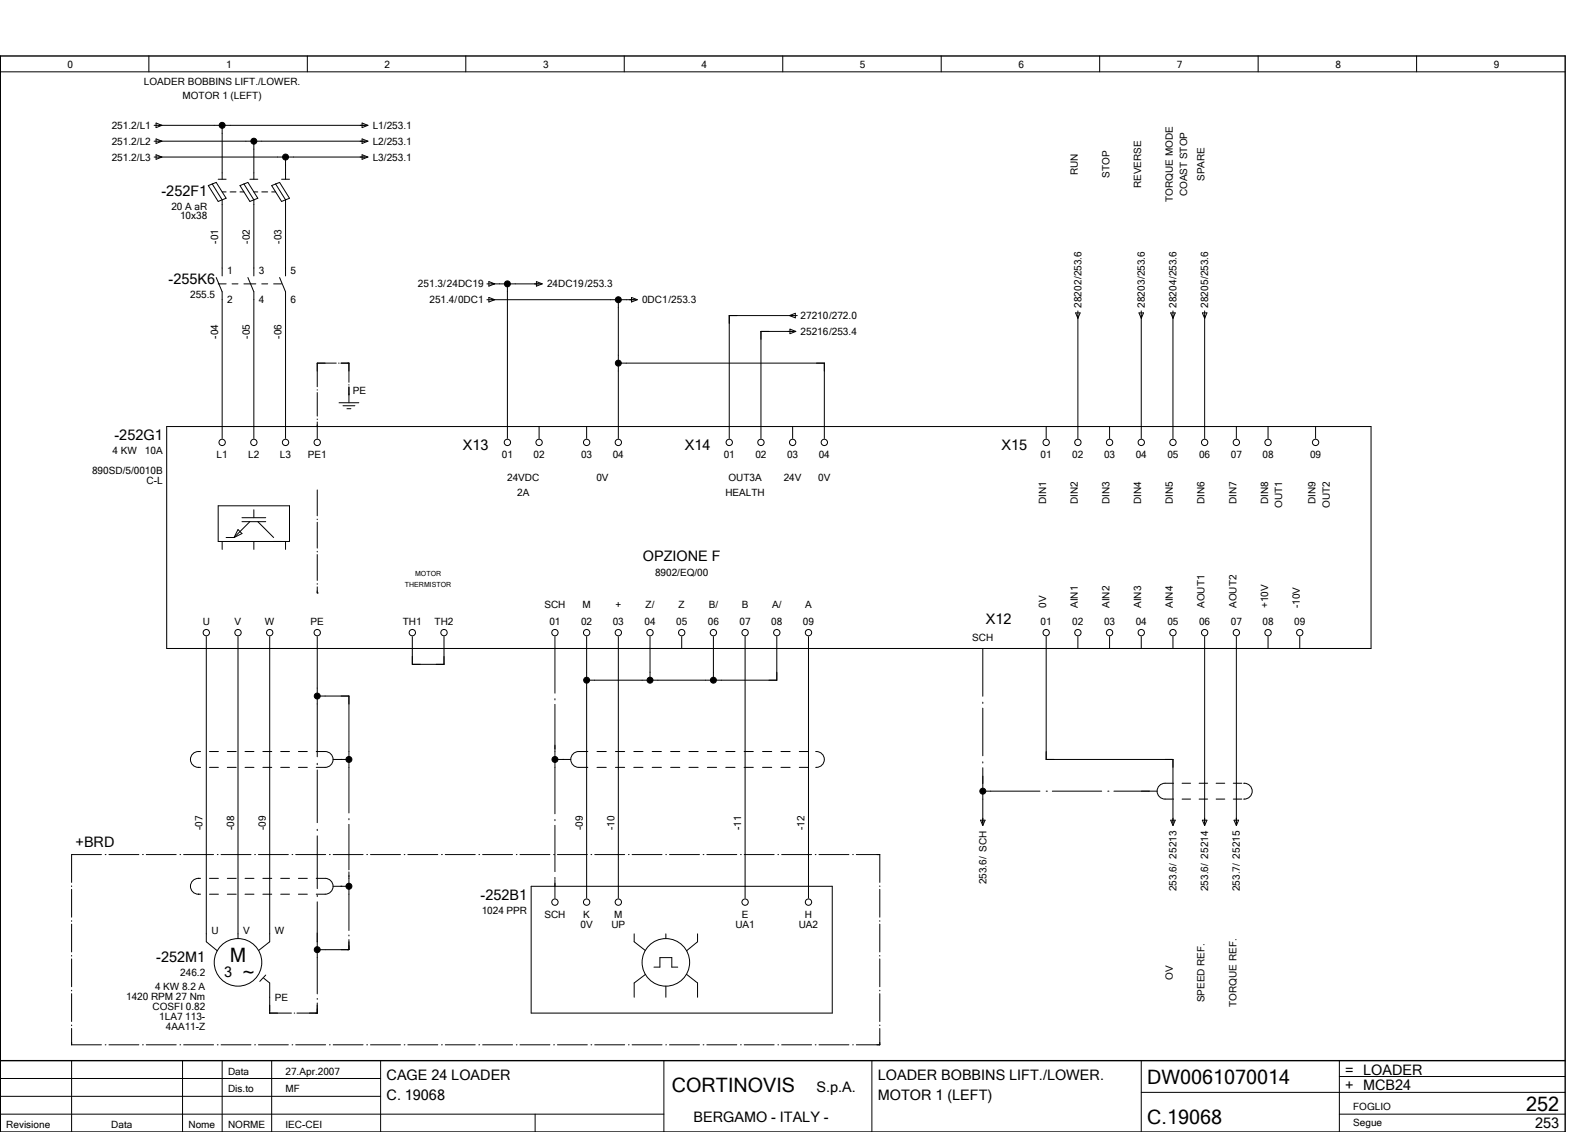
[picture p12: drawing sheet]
<svg xmlns="http://www.w3.org/2000/svg" width="399mm" height="286mm" viewBox="0 0 399 286" stroke-linecap="round" stroke-linejoin="round" font-family="sans-serif">
<g fill="none" stroke="#000" stroke-width=".25">
<path d="M.1 18.1h395M37.6 14.1v4M77.6 14.1v4M117.6 14.1v4M157.6 14.1v4M197.6 14.1v4M237.6 14.1v4M277.6 14.1v4M317.6 14.1v4M357.6 14.1v4M38.9 31.6h53.8M38.9 35.6h53.8"/>
<path d="M38.9 39.6h53.8M39.4 31.1l1.5 .5-1.5 .6zM39.4 35.1l1.5 .5-1.5 .6zM39.4 39.1l1.5 .5-1.5 .6zM56.1 31.6v13.6M64.1 35.6v9.6M72.1 39.6v5.6M91.4 31.1l1.5 .5-1.5 .6zM91.4 35.1l1.5 .5-1.5 .6zM91.4 39.1l1.5 .5-1.5 .6zM52.6 46.8l2-.8 2.5 4-2 .8zM53.6 46.4l2.5 4v19.2"/>
<path d="M55.1 45.2h2M56.1 48.4h1M58.1 48.4h1.5M60.6 46.8l2-.8 2.5 4-2 .8zM60.6 48.4h1M61.6 46.4l2.5 4v19.2M63.1 45.2h2M64.1 48.4h1M66.1 48.4h1.5M68.6 46.8l2-.8 2.5 4-2 .8zM68.6 48.4h1M69.6 46.4l2.5 4v19.2"/>
<path d="M71.1 45.2h2M54.6 70l1.5 3.6v37M55.1 71.6h2M58.6 71.6h1.5M61.6 71.6h3M62.6 70l1.5 3.6v37M66.1 71.6h1.5M69.1 71.6h2M70.6 70l1.5 3.6v37M122.9 71.6h13.9M122.9 75.6h37.8M123.4 71.1l1.5 .5-1.5 .6z"/>
<path d="M123.4 75l1.5 .6-1.5 .6zM128.1 71.6v39M135.4 71.1l1.5 .5-1.5 .6zM156.1 75.6v35M159.4 75l1.5 .6-1.5 .6zM199.3 79.6l1.4-.5v1.1zM201.3 79.6h-17.2v31M271.5 79h1.1l-.5 1.3zM272.1 78.5v32.1M287.5 79h1.2l-.6 1.3zM288.1 78.5v32.1M295.5 79h1.2l-.6 1.3z"/>
<path d="M296.1 78.5v32.1M303.5 79h1.2l-.6 1.3zM304.1 78.5v32.1M80.1 98.3v.2M80.1 99.1v5.9M84.9 91.6h-4.8v6M85.5 91.6h.1M86.1 91.6h2v4.9M88.1 97.1v.1M88.1 97.6v4M156.1 91.6h52v19M199.4 83.1l1.5 .5-1.5 .6z"/>
<path d="M200.7 83.6h-8.6v27M42.1 107.6h304v56h-304zM80.1 105.7v.2M80.1 106.5v4.1M85.6 101.6h5M86.6 102.4h3M87.6 103.1h1M136.1 107.6v3M148.1 107.6v3M200.1 107.6v3M264.1 107.6v3M280.1 107.6v3"/>
<path d="M312.1 107.6v3M320.1 107.6v3M332.1 107.6v3M55.1 127.6h18v9h-18zM56.1 136.6v2M57.1 135.6h2M60.1 133.6l1 1-2 1zM61.1 131.6h6M61.1 130.6h6M63.1 131.6l-4 4M64.1 128.6v2M64.1 136.6v2"/>
<path d="M65.1 131.6l4 4M72.1 136.6v2M80.1 123.6v6.5M80.1 131v.1M80.1 131.8v6.5M80.1 139.1v.2M80.1 139.9v6.6M80.1 149.6h.1M80.1 147.3v.1M80.1 148.1v1.5M52.1 160.6v77l2.8 2.3M60.1 160.6v76.2"/>
<path d="M68.1 160.6v77l-2.8 2.2M80.1 160.6v30.4M80.1 175.6h8v29.5M104.1 160.6v7h8v-7M140.1 160.6v14.3M140.1 176.3v.3M140.1 177.7v27.6M148.1 160.6v66M156.1 160.6v66M164.1 160.6v11M172.1 160.6v3M180.1 160.6v11"/>
<path d="M188.1 160.6v66M196.1 160.6v11h-48M204.1 160.6v66M248.1 163.6v12.1M248.1 177.2v.3M248.1 178.7v12M264.1 160.6v31h32v16.6M272.1 160.6v3M280.1 160.6v3M288.1 160.6v3M296.1 160.6v3M304.1 160.6v47.6"/>
<path d="M312.1 160.6v47.6M320.1 160.6v3M328.1 160.6v3M50.6 189.6a2.06 2.06 0 0 0-2.5 2 2.06 2.06 0 0 0 2.5 2M52.9 193.6h2.2M52.9 189.6h2.2M57.4 193.6h2.2M57.4 189.6h2.2M61.9 193.6h2.2M61.9 189.6h2.2M66.4 193.6h2.2M66.4 189.6h2.2"/>
<path d="M70.9 193.6h2.2M70.9 189.6h2.2M75.3 193.6h2.3M75.3 189.6h2.3M79.8 189.6a3.9 3.9 0 0 1 3.7 .6 2 2 0 0 1 .4 2.2 2 2 0 0 1-1.8 1.2h-2.3M80.1 192.6v.4M80.1 194.3v13.3M84.1 191.6h4M86.1 191.6h.1M140.1 191.6h4M142.1 191.6h.1M148.4 189.6h-2.3a2 2 0 0 0-2 2 2 2 0 0 0 2 2h2.3"/>
<path d="M150.7 193.6h2.3M150.7 189.6h2.3M155.3 193.6h2.4M155.3 189.6h2.4M160 193.6h2.3M160 189.6h2.3M164.6 193.6h2.3M164.6 189.6h2.3M169.3 193.6h2.3M169.3 189.6h2.3M173.9 193.6h2.3M173.9 189.6h2.3"/>
<path d="M178.6 193.6h2.3M178.6 189.6h2.3M183.2 193.6h2.3M183.2 189.6h2.3M187.8 193.6h2.4M187.8 189.6h2.4M192.5 193.6h2.3M192.5 189.6h2.3M197.1 193.6h2.3M197.1 189.6h2.3M201.8 193.6h2.3M201.8 189.6h2.3"/>
<path d="M205.9 189.6a2.01 2.01 0 0 1 2.2 2 2.01 2.01 0 0 1-2.2 2M248.1 192.2v.3M248.1 193.7v14.5M248.1 199.6h14.4M264.1 199.6h.3M265.6 199.6h12.5M279.6 199.6h.3M281.2 199.6h10.9M296.2 197.6a3.8 3.8 0 0 0-3.5 .6 2 2 0 0 0-.5 2.2 2 2 0 0 0 1.9 1.2h2.1M298.4 197.6h2.1M302.7 197.6h2.1M307 197.6h2.2"/>
<path d="M311.3 197.6h2.2M313.9 197.6a2.01 2.01 0 0 1 2.2 2 2.01 2.01 0 0 1-2.2 2M25.6 215.6h-7.5v7.1M26.6 215.6h.2M27.5 215.6h7.5M36 215.6h.2M36.9 215.6h7.6M45.4 215.6h.2M46.4 215.6h7.5M54.8 215.6h.2M55.8 215.6h7.6M64.3 215.6h.2"/>
<path d="M65.2 215.6h7.6M73.7 215.6h.2M74.6 215.6h7.6M80.1 209.3v.3M80.1 210.9v13.3M83.2 215.6h.2M84.1 215.6h7.5M88.1 206.5v.4M88.1 208v11.5M88.1 220v14.8M92.6 215.6h.2M93.5 215.6h7.6"/>
<path d="M102 215.6h.2M103 215.6h7.5M111.4 215.6h.2M112.4 215.6h7.6M120.9 215.6h.2M121.8 215.6h7.6M130.3 215.6h.2M131.2 215.6h7.6M139.8 215.6h.2M140.1 206.8v.3M140.1 208.3v11.6M140.7 215.6h7.5"/>
<path d="M149.2 215.6h.2M150.1 215.6h7.6M158.6 215.6h.2M159.6 215.6h7.5M168 215.6h.2M169 215.6h7.6M177.5 215.6h.2M178.4 215.6h7.6M186.9 215.6h.2M187.8 215.6h7.6M196.4 215.6h.1M197.3 215.6h7.5"/>
<path d="M205.8 215.6h.2M206.7 215.6h7.6M215.2 215.6h.2M216.2 215.6h5.9v7.1M247.5 207h1.2l-.6 1.3zM295.5 207h1.2l-.6 1.3zM298.4 201.6h2.1M302.7 201.6h2.1M303.5 207h1.2l-.6 1.3zM307 201.6h2.2M311.3 201.6h2.2M311.5 207h1.2l-.6 1.3z"/>
<path d="M18.1 223.5v.2M18.1 224.4v7M18.1 232.3v.2M18.1 233.2v7M50.6 221.6a2.06 2.06 0 0 0-2.5 2 2.06 2.06 0 0 0 2.5 2M52.9 225.6h2.2M52.9 221.6h2.2M57.4 225.6h2.2M57.4 221.6h2.2M61.9 225.6h2.2M61.9 221.6h2.2M66.4 225.6h2.2"/>
<path d="M66.4 221.6h2.2M70.9 225.6h2.2M70.9 221.6h2.2M75.3 225.6h2.3M75.3 221.6h2.3M79.8 221.6a3.9 3.9 0 0 1 3.7 .6 2 2 0 0 1 .4 2.2 2 2 0 0 1-1.8 1.2h-2.3M80.1 225.9v.3M80.1 227.6v23.2M84.1 223.6h4M86.1 223.6h.1M88.1 235.9v.3M88.1 237.1v2.5h-8"/>
<path d="M134.1 223.6h76v32h-76zM140.1 221.4v.3M140.1 221.9v4.7M160.1 235.6v2l2.8 2.2M168.1 235.6v1.2M176.1 235.6v2l-2.8 2.3M222.1 223.5v.2M222.1 224.4v7M222.1 232.3v.2M222.1 233.2v7M.1 255.6v30M18.1 241.1v.2"/>
<path d="M18.1 242v7M18.1 249.8v.2M18.1 250.7v7.1M18.1 258.6v.2M18.1 259.5v4.1h7.5M66.6 246.8l1.5 1.2v7.6h5.5M67.1 246l-1.5 1.6M74.3 255.6h.1M80.1 251.9v.3M80.1 253.1v2.5h-5.1M163 245.8l-2.9 2.2v3.6M165.1 244h1.5v-2.4h3v2.4h1.5"/>
<path d="M168.1 248.8v2.8M173.3 245.8l2.8 2.2v3.6M222.1 259.5v4.1h-5.9M222.1 241.1v.2M222.1 242v7M222.1 249.8v.2M222.1 250.7v7.1M222.1 258.6v.2M.1 276.6h96M.1 272.1h96M18.1 267.6v18M26.6 263.6h.2"/>
<path d="M27.5 263.6h7.5M36 263.6h.2M36.9 263.6h7.6M45.4 263.6h.2M46.1 267.6v18M46.4 263.6h7.5M54.8 263.6h.2M55.8 263.6h7.6M56.1 267.6v18M64.3 263.6h.2M65.2 263.6h7.6M68.6 267.6v18"/>
<path d="M73.7 263.6h.2M74.6 263.6h7.6M83.2 263.6h.2M84.1 263.6h7.5M92.6 263.6h.2M93.5 263.6h7.6M96.1 267.6v18M102 263.6h.2M103 263.6h7.5M111.4 263.6h.2M112.4 263.6h7.6M120.9 263.6h.2"/>
<path d="M121.8 263.6h7.6M130.3 263.6h.2M131.2 263.6h7.6M139.8 263.6h.2M140.7 263.6h7.5M149.2 263.6h.2M150.1 263.6h7.6M158.6 263.6h.2M159.6 263.6h7.5M167.6 267.6v18M168 263.6h.2M169 263.6h7.6"/>
<path d="M177.5 263.6h.2M178.4 263.6h7.6M186.9 263.6h.2M187.8 263.6h7.6M196.4 263.6h.1M197.3 263.6h7.5M205.8 263.6h.2M206.7 263.6h7.6M215.2 263.6h.2M220.1 267.6v18M288.1 267.6v18M288.1 275.6h107"/>
<path d="M338.1 271.6h57M338.1 267.6v18M.1 281.1h167.5M135.1 281.1v4.5M338.1 281.1h57"/>
<circle cx="56.1" cy="111.6" r=".8"/>
<circle cx="64.1" cy="111.6" r=".8"/>
<circle cx="72.1" cy="111.6" r=".8"/>
<circle cx="80.1" cy="111.6" r=".8"/>
<circle cx="128.1" cy="111.6" r=".8"/>
<circle cx="136.1" cy="111.6" r=".8"/>
<circle cx="148.1" cy="111.6" r=".8"/>
<circle cx="156.1" cy="111.6" r=".8"/>
<circle cx="184.1" cy="111.6" r=".8"/>
<circle cx="192.1" cy="111.6" r=".8"/>
<circle cx="200.1" cy="111.6" r=".8"/>
<circle cx="208.1" cy="111.6" r=".8"/>
<circle cx="264.1" cy="111.6" r=".8"/>
<circle cx="272.1" cy="111.6" r=".8"/>
<circle cx="280.1" cy="111.6" r=".8"/>
<circle cx="288.1" cy="111.6" r=".8"/>
<circle cx="296.1" cy="111.6" r=".8"/>
<circle cx="304.1" cy="111.6" r=".8"/>
<circle cx="312.1" cy="111.6" r=".8"/>
<circle cx="320.1" cy="111.6" r=".8"/>
<circle cx="332.1" cy="111.6" r=".8"/>
<circle cx="52.1" cy="159.6" r=".8"/>
<circle cx="60.1" cy="159.6" r=".8"/>
<circle cx="68.1" cy="159.6" r=".8"/>
<circle cx="80.1" cy="159.6" r=".8"/>
<circle cx="104.1" cy="159.6" r=".8"/>
<circle cx="112.1" cy="159.6" r=".8"/>
<circle cx="140.1" cy="159.6" r=".8"/>
<circle cx="148.1" cy="159.6" r=".8"/>
<circle cx="156.1" cy="159.6" r=".8"/>
<circle cx="164.1" cy="159.6" r=".8"/>
<circle cx="172.1" cy="159.6" r=".8"/>
<circle cx="180.1" cy="159.6" r=".8"/>
<circle cx="188.1" cy="159.6" r=".8"/>
<circle cx="196.1" cy="159.6" r=".8"/>
<circle cx="204.1" cy="159.6" r=".8"/>
<circle cx="264.1" cy="159.6" r=".8"/>
<circle cx="272.1" cy="159.6" r=".8"/>
<circle cx="280.1" cy="159.6" r=".8"/>
<circle cx="288.1" cy="159.6" r=".8"/>
<circle cx="296.1" cy="159.6" r=".8"/>
<circle cx="304.1" cy="159.6" r=".8"/>
<circle cx="312.1" cy="159.6" r=".8"/>
<circle cx="320.1" cy="159.6" r=".8"/>
<circle cx="328.1" cy="159.6" r=".8"/>
<circle cx="140.1" cy="227.6" r=".8"/>
<circle cx="148.1" cy="227.6" r=".8"/>
<circle cx="156.1" cy="227.6" r=".8"/>
<circle cx="188.1" cy="227.6" r=".8"/>
<circle cx="204.1" cy="227.6" r=".8"/>
<circle cx="60.1" cy="242.8" r="6"/>
<circle cx="168.1" cy="242.8" r="6"/>
</g>
<path d="M.1 14.1h395v271.5h-395zM.1 267.6h395" fill="none" stroke="#000" stroke-width=".35"/>
<g fill="#000" stroke="#000" stroke-width=".25">
<circle cx="56.1" cy="31.6" r=".75"/>
<circle cx="64.1" cy="35.6" r=".75"/>
<circle cx="72.1" cy="39.6" r=".75"/>
<circle cx="128.1" cy="71.6" r=".75"/>
<circle cx="156.1" cy="75.6" r=".75"/>
<circle cx="156.1" cy="91.6" r=".75"/>
<circle cx="80.1" cy="175.6" r=".75"/>
<circle cx="148.1" cy="171.6" r=".75"/>
<circle cx="164.1" cy="171.6" r=".75"/>
<circle cx="180.1" cy="171.6" r=".75"/>
<circle cx="88.1" cy="191.6" r=".75"/>
<circle cx="140.1" cy="191.6" r=".75"/>
<circle cx="248.1" cy="199.6" r=".75"/>
<circle cx="80.1" cy="239.6" r=".75"/>
<circle cx="88.1" cy="223.6" r=".75"/>
</g>
<g font-size="5">
<text x="58" y="242.6">M</text>
<text x="61.3" y="248.4">~</text>
<text x="169.6" y="275.6">CORTINOVIS</text>
<text x="289.6" y="273.6">DW0061070014</text>
<text x="385.2" y="280.4">252</text>
<text x="289.6" y="283.6">C.19068</text>
</g>
<g font-size="3.6">
<text x="40.8" y="49.4">­252F1</text>
<text x="42.6" y="71.6">­255K6</text>
<text x="28.9" y="111.1">­252G1</text>
<text x="116.8" y="113.4">X13</text>
<text x="172.8" y="113.4">X14</text>
<text x="252.8" y="113.4">X15</text>
<text x="162.3" y="141.4">OPZIONE F</text>
<text x="248.8" y="157.4">X12</text>
<text x="19.1" y="213.6">+BRD</text>
<text x="121.3" y="227.1">­252B1</text>
<text x="39.5" y="242.8">­252M1</text>
<text x="56.6" y="246.6">3</text>
<text x="97.6" y="272.6">CAGE 24 LOADER</text>
<text x="206.1" y="275.6">S.p.A.</text>
<text x="221.6" y="272.6">LOADER BOBBINS LIFT./LOWER.</text>
<text x="339.6" y="271.1">= LOADER</text>
<text x="339.6" y="275.1">+ MCB24</text>
<text x="97.6" y="277.6">C. 19068</text>
<text x="221.6" y="277.6">MOTOR 1 ﴾LEFT﴿</text>
<text x="175" y="283.1">BERGAMO ­ ITALY ­</text>
<text x="387.5" y="284.6">253</text>
</g>
<g font-size="2.5">
<text x="17.1" y="17.1">0</text>
<text x="57.1" y="17.1">1</text>
<text x="97.1" y="17.1">2</text>
<text x="137.1" y="17.1">3</text>
<text x="177.1" y="17.1">4</text>
<text x="217.1" y="17.1">5</text>
<text x="257.1" y="17.1">6</text>
<text x="297.1" y="17.1">7</text>
<text x="337.1" y="17.1">8</text>
<text x="377.1" y="17.1">9</text>
<text x="36.3" y="21.4">LOADER BOBBINS LIFT./LOWER.</text>
<text x="46.1" y="25">MOTOR 1 ﴾LEFT﴿</text>
<text x="28.2" y="32.5">251.2/L1</text>
<text x="94.1" y="32.5">L1/253.1</text>
<text x="28.2" y="36.5">251.2/L2</text>
<text x="28.2" y="40.5">251.2/L3</text>
<text x="94.1" y="36.5">L2/253.1</text>
<text x="94.1" y="40.5">L3/253.1</text>
<text x="272.1" y="44.2" transform="rotate(-90 272.1 44.2)">RUN</text>
<text x="280.1" y="44.9" transform="rotate(-90 280.1 44.9)">STOP</text>
<text x="288.1" y="47.5" transform="rotate(-90 288.1 47.5)">REVERSE</text>
<text x="304.1" y="45.7" transform="rotate(-90 304.1 45.7)">SPARE</text>
<text x="43.3" y="52.9">20 A aR</text>
<text x="296.1" y="50.9" transform="rotate(-90 296.1 50.9)">TORQUE MODE</text>
<text x="299.7" y="49.5" transform="rotate(-90 299.7 49.5)">COAST STOP</text>
<text x="45.4" y="55.4">10x38</text>
<text x="55.1" y="61.4" transform="rotate(-90 55.1 61.4)">­01</text>
<text x="63.1" y="61.4" transform="rotate(-90 63.1 61.4)">­02</text>
<text x="71.1" y="61.4" transform="rotate(-90 71.1 61.4)">­03</text>
<text x="57.3" y="69.1">1</text>
<text x="65.4" y="69.1">3</text>
<text x="73.4" y="69.1">5</text>
<text x="48" y="75.1">255.5</text>
<text x="57.3" y="76.5">2</text>
<text x="65.4" y="76.5">4</text>
<text x="73.4" y="76.5">6</text>
<text x="105.5" y="72.5">251.3/24DC19</text>
<text x="108.4" y="76.5">251.4/0DC1</text>
<text x="138.1" y="72.5">24DC19/253.3</text>
<text x="162.1" y="76.5">0DC1/253.3</text>
<text x="273" y="77.6" transform="rotate(-90 273 77.6)">28202/253.6</text>
<text x="289" y="77.6" transform="rotate(-90 289 77.6)">28203/253.6</text>
<text x="297" y="77.6" transform="rotate(-90 297 77.6)">28204/253.6</text>
<text x="305" y="77.6" transform="rotate(-90 305 77.6)">28205/253.6</text>
<text x="202.1" y="80.5">27210/272.0</text>
<text x="55.1" y="85.4" transform="rotate(-90 55.1 85.4)">­04</text>
<text x="63.1" y="85.4" transform="rotate(-90 63.1 85.4)">­05</text>
<text x="71.1" y="85.4" transform="rotate(-90 71.1 85.4)">­06</text>
<text x="202.1" y="84.5">25216/253.4</text>
<text x="89.1" y="99.4">PE</text>
<text x="23.2" y="119.6">890SD/5/0010B</text>
<text x="28.4" y="114.6">4 KW</text>
<text x="36.6" y="114.6">10A</text>
<text x="54.7" y="115.6">L1</text>
<text x="62.7" y="115.6">L2</text>
<text x="70.7" y="115.6">L3</text>
<text x="77.7" y="115.6">PE1</text>
<text x="126.7" y="115.6">01</text>
<text x="134.7" y="115.6">02</text>
<text x="146.7" y="115.6">03</text>
<text x="154.7" y="115.6">04</text>
<text x="182.7" y="115.6">01</text>
<text x="190.7" y="115.6">02</text>
<text x="198.7" y="115.6">03</text>
<text x="206.7" y="115.6">04</text>
<text x="262.7" y="115.6">01</text>
<text x="270.7" y="115.6">02</text>
<text x="278.7" y="115.6">03</text>
<text x="286.7" y="115.6">04</text>
<text x="294.7" y="115.6">05</text>
<text x="302.7" y="115.6">06</text>
<text x="310.7" y="115.6">07</text>
<text x="318.7" y="115.6">08</text>
<text x="330.7" y="115.6">09</text>
<text x="37" y="122.1">C­L</text>
<text x="128" y="121.4">24VDC</text>
<text x="130.5" y="125">2A</text>
<text x="150.5" y="121.4">0V</text>
<text x="183.1" y="125">HEALTH</text>
<text x="183.9" y="121.4">OUT3A</text>
<text x="197.8" y="121.4">24V</text>
<text x="206.5" y="121.4">0V</text>
<text x="264.1" y="127.2" transform="rotate(-90 264.1 127.2)">DIN1</text>
<text x="272.1" y="127.2" transform="rotate(-90 272.1 127.2)">DIN2</text>
<text x="280.1" y="127.2" transform="rotate(-90 280.1 127.2)">DIN3</text>
<text x="288.1" y="127.2" transform="rotate(-90 288.1 127.2)">DIN4</text>
<text x="296.1" y="127.2" transform="rotate(-90 296.1 127.2)">DIN5</text>
<text x="304.1" y="127.2" transform="rotate(-90 304.1 127.2)">DIN6</text>
<text x="312.1" y="127.2" transform="rotate(-90 312.1 127.2)">DIN7</text>
<text x="320.1" y="127.2" transform="rotate(-90 320.1 127.2)">DIN8</text>
<text x="323.7" y="128.2" transform="rotate(-90 323.7 128.2)">OUT1</text>
<text x="332.1" y="127.2" transform="rotate(-90 332.1 127.2)">DIN9</text>
<text x="335.7" y="128.2" transform="rotate(-90 335.7 128.2)">OUT2</text>
<text x="165.3" y="145.4">8902/EQ/00</text>
<text x="137.4" y="153.4">SCH</text>
<text x="147" y="153.4">M</text>
<text x="155.3" y="153.4">+</text>
<text x="163" y="153.4">Z/</text>
<text x="171.3" y="153.4">Z</text>
<text x="178.9" y="153.4">B/</text>
<text x="187.2" y="153.4">B</text>
<text x="194.9" y="153.4">A/</text>
<text x="203.2" y="153.4">A</text>
<text x="264.1" y="153.4" transform="rotate(-90 264.1 153.4)">0V</text>
<text x="272.1" y="153.4" transform="rotate(-90 272.1 153.4)">AIN1</text>
<text x="280.1" y="153.4" transform="rotate(-90 280.1 153.4)">AIN2</text>
<text x="288.1" y="153.4" transform="rotate(-90 288.1 153.4)">AIN3</text>
<text x="296.1" y="153.4" transform="rotate(-90 296.1 153.4)">AIN4</text>
<text x="304.1" y="153.4" transform="rotate(-90 304.1 153.4)">AOUT1</text>
<text x="312.1" y="153.4" transform="rotate(-90 312.1 153.4)">AOUT2</text>
<text x="320.1" y="153.4" transform="rotate(-90 320.1 153.4)">+10V</text>
<text x="328.1" y="153.4" transform="rotate(-90 328.1 153.4)">­10V</text>
<text x="51.2" y="157.6">U</text>
<text x="59.2" y="157.6">V</text>
<text x="66.9" y="157.6">W</text>
<text x="78.4" y="157.6">PE</text>
<text x="101.7" y="157.6">TH1</text>
<text x="109.7" y="157.6">TH2</text>
<text x="138.7" y="157.6">01</text>
<text x="146.7" y="157.6">02</text>
<text x="154.7" y="157.6">03</text>
<text x="162.7" y="157.6">04</text>
<text x="170.7" y="157.6">05</text>
<text x="178.7" y="157.6">06</text>
<text x="186.7" y="157.6">07</text>
<text x="194.7" y="157.6">08</text>
<text x="202.7" y="157.6">09</text>
<text x="245.4" y="161.8">SCH</text>
<text x="262.7" y="157.6">01</text>
<text x="270.7" y="157.6">02</text>
<text x="278.7" y="157.6">03</text>
<text x="286.7" y="157.6">04</text>
<text x="294.7" y="157.6">05</text>
<text x="302.7" y="157.6">06</text>
<text x="310.7" y="157.6">07</text>
<text x="318.7" y="157.6">08</text>
<text x="326.7" y="157.6">09</text>
<text x="51.1" y="209.4" transform="rotate(-90 51.1 209.4)">­07</text>
<text x="59.1" y="209.4" transform="rotate(-90 59.1 209.4)">­08</text>
<text x="67.1" y="209.4" transform="rotate(-90 67.1 209.4)">­09</text>
<text x="147.1" y="209.4" transform="rotate(-90 147.1 209.4)">­09</text>
<text x="155.1" y="209.4" transform="rotate(-90 155.1 209.4)">­10</text>
<text x="187.1" y="209.4" transform="rotate(-90 187.1 209.4)">­11</text>
<text x="203.1" y="209.4" transform="rotate(-90 203.1 209.4)">­12</text>
<text x="249" y="223.1" transform="rotate(-90 249 223.1)">253.6/ SCH</text>
<text x="297" y="224.8" transform="rotate(-90 297 224.8)">253.6/ 25213</text>
<text x="305" y="224.8" transform="rotate(-90 305 224.8)">253.6/ 25214</text>
<text x="313" y="224.8" transform="rotate(-90 313 224.8)">253.7/ 25215</text>
<text x="121.6" y="230.6">1024 PPR</text>
<text x="137.4" y="231.6">SCH</text>
<text x="147.2" y="231.6">K</text>
<text x="155" y="231.6">M</text>
<text x="187.2" y="231.6">E</text>
<text x="203.2" y="231.6">H</text>
<text x="53.4" y="235.6">U</text>
<text x="61.3" y="235.6">V</text>
<text x="69.4" y="235.6">W</text>
<text x="146.5" y="234.1">0V</text>
<text x="154.3" y="234.1">UP</text>
<text x="185.6" y="234.1">UA1</text>
<text x="201.6" y="234.1">UA2</text>
<text x="39.1" y="249.8">4 KW 8.2 A</text>
<text x="45.5" y="246.3">246.2</text>
<text x="296.1" y="247.2" transform="rotate(-90 296.1 247.2)">OV</text>
<text x="31.8" y="252.3">1420 RPM 27 Nm</text>
<text x="38.5" y="254.8">COSFI 0.82</text>
<text x="40.2" y="257.3">1LA7 113­</text>
<text x="69.4" y="252.5">PE</text>
<text x="304.1" y="252.9" transform="rotate(-90 304.1 252.9)">SPEED REF.</text>
<text x="312.1" y="254" transform="rotate(-90 312.1 254)">TORQUE REF.</text>
<text x="41.9" y="259.8">4AA11­Z</text>
<text x="57.6" y="271.1">Data</text>
<text x="57.6" y="275.6">Dis.to</text>
<text x="72.1" y="271.1">27.Apr.2007</text>
<text x="72.1" y="275.6">MF</text>
<text x="341.6" y="280.1">FOGLIO</text>
<text x="1.6" y="284.6">Revisione</text>
<text x="28.1" y="284.6">Data</text>
<text x="47.6" y="284.6">Nome</text>
<text x="57.6" y="284.6">NORME</text>
<text x="72.1" y="284.6">IEC­CEI</text>
<text x="341.6" y="284.1">Segue</text>
</g>
<g font-size="1.8">
<text x="102.2" y="148">THERMISTOR</text>
<text x="104.8" y="145.4">MOTOR</text>
</g>
</svg>
